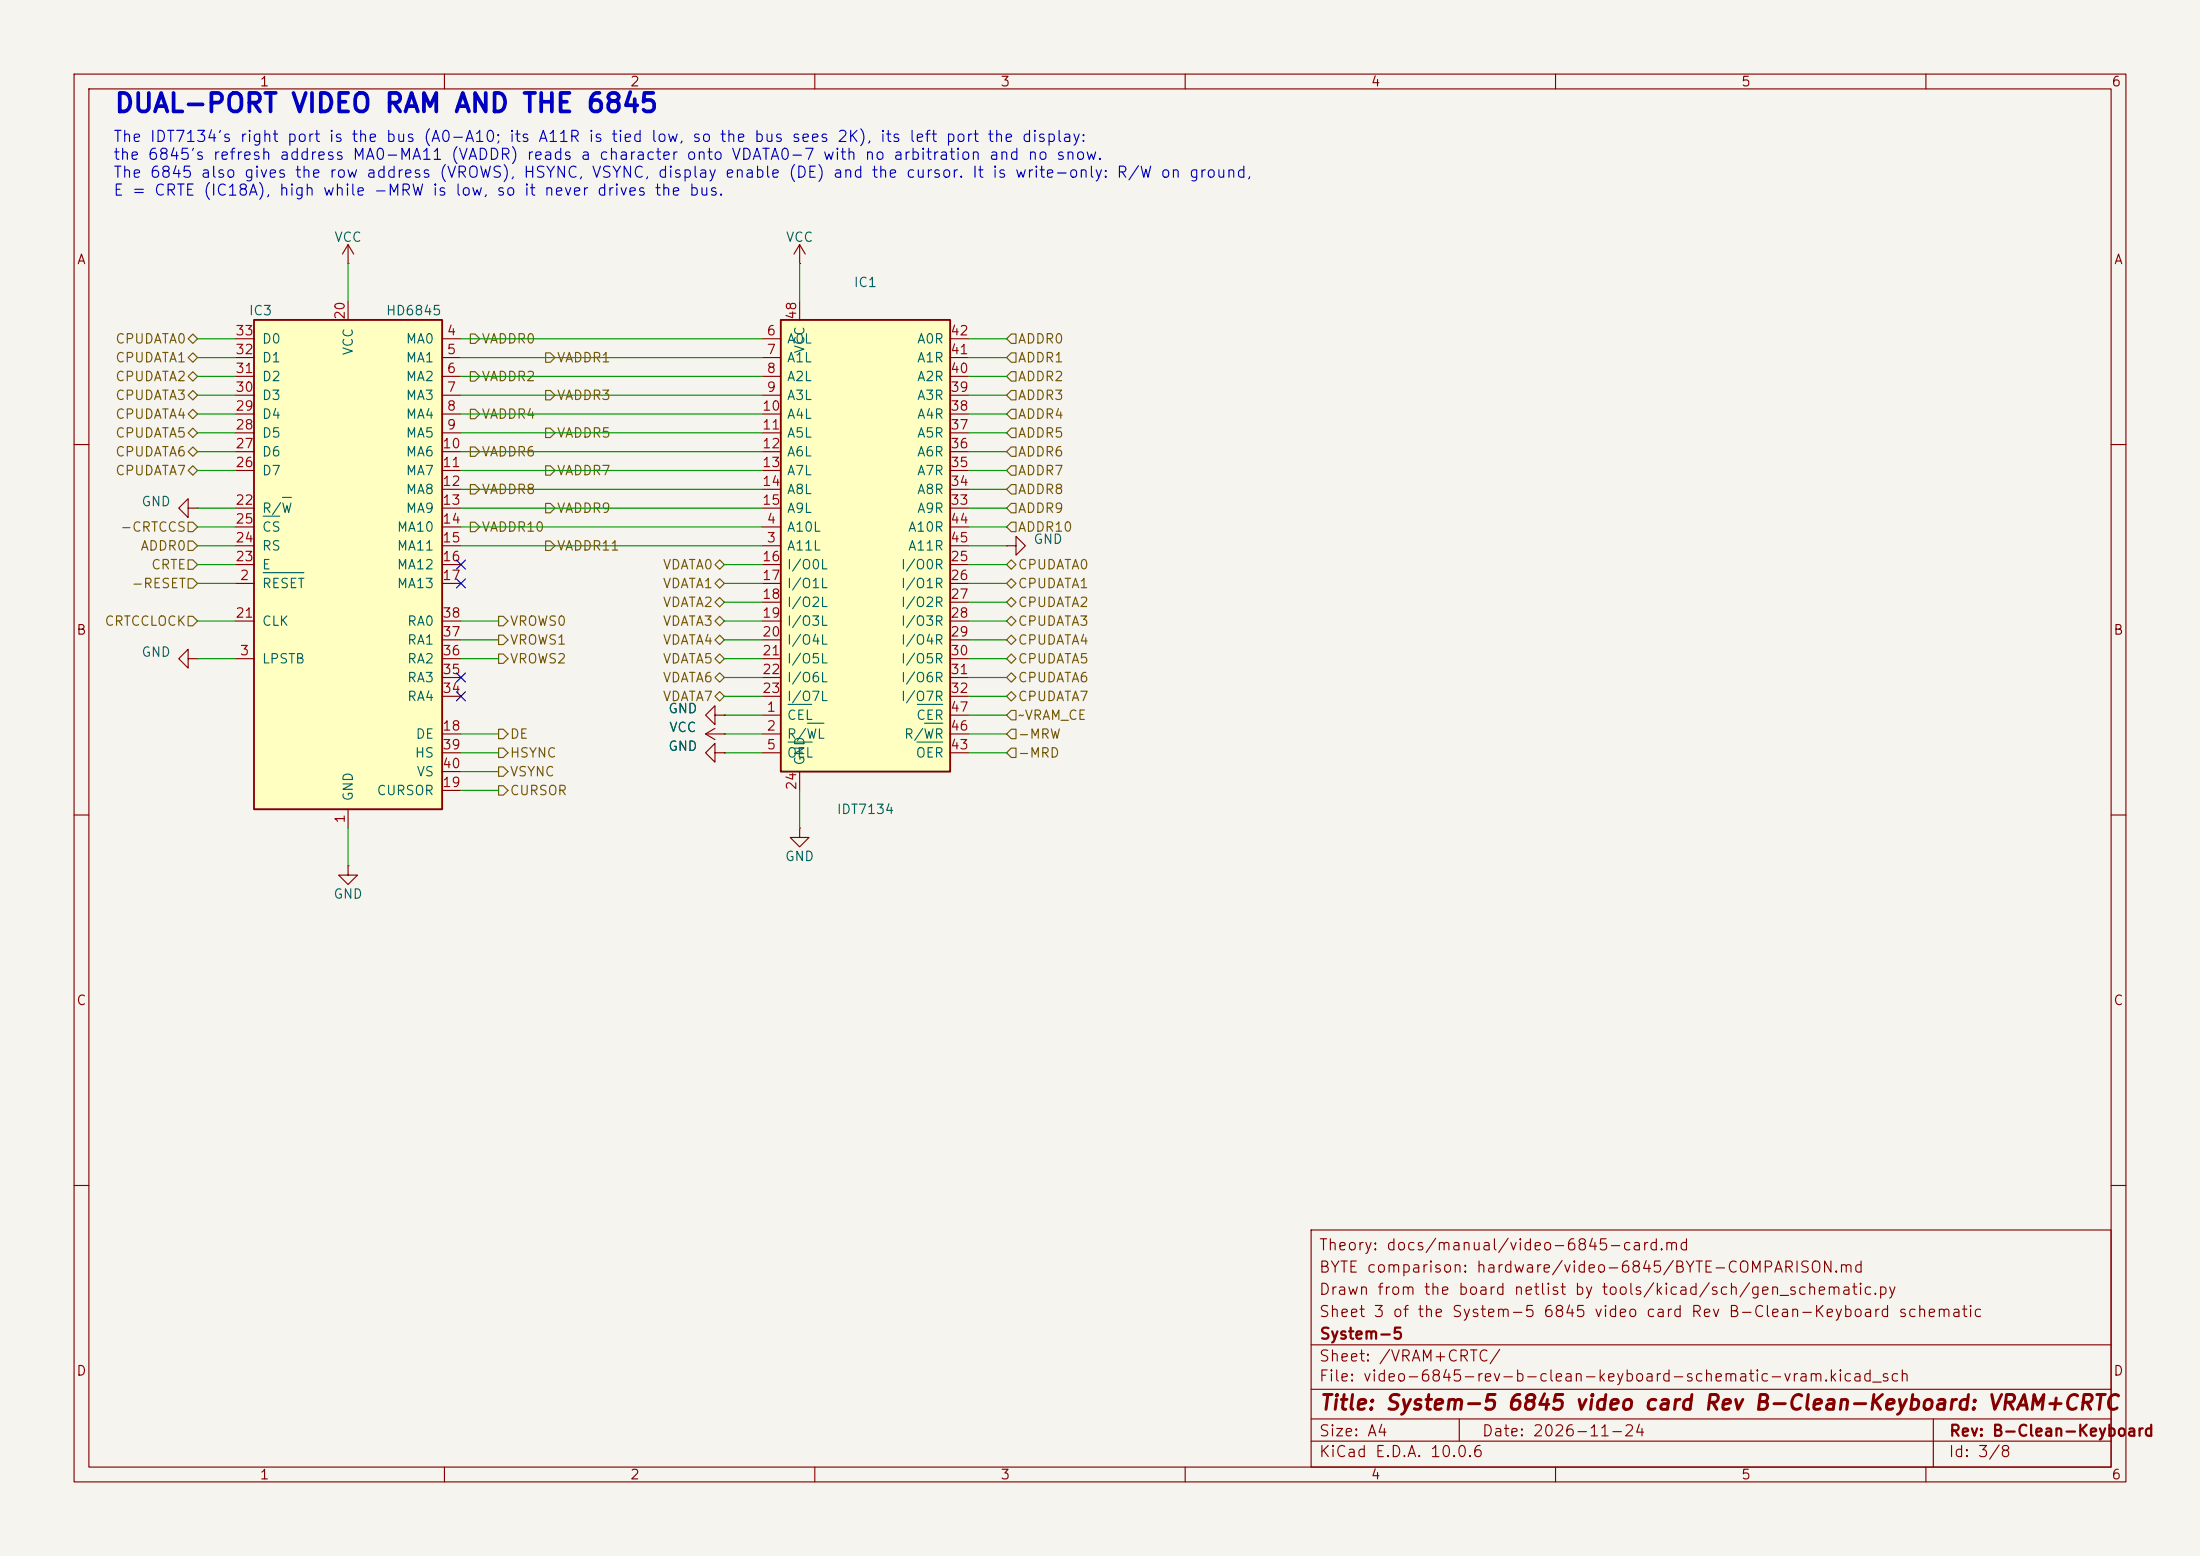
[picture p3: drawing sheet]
<svg xmlns="http://www.w3.org/2000/svg" width="297mm" height="210mm" viewBox="0 0 297 210" stroke-linecap="round" stroke-linejoin="round" font-family="sans-serif">
<path d="M0 0h297v210h-297z" fill="#f5f4ef" stroke="#f5f4ef" stroke-width=".14"/>
<g fill="none" stroke="#840000" stroke-width=".15">
<path d="M10 10h277v190h-277zM12 12h273v186h-273zM60 10v2M110 10v2M160 10v2M210 10v2M260 10v2M10 60h2M285 60h2M10 110h2M285 110h2M10 160h2"/>
<path d="M177 166h108v32h-108zM285 160h2M60 198v2M110 198v2M160 198v2M177 194.5h108M177 191.5h108M177 187.5h108M177 181.5h108M197 191.5v3M210 198v2M260 198v2"/>
<path d="M261 191.5v6.5"/>
</g>
<path d="M105.4 43.2h22.9v60.9h-22.9z" fill="#ffffc2"/>
<path d="M105.4 43.2h22.9v60.9h-22.9z" fill="none" stroke="#840000" stroke-width=".25"/>
<g fill="none" stroke="#840000" stroke-width=".15">
<path d="M107.9 35.6h.1M107.9 33v2.6M107.9 33l-.7 1.3M107.9 33l.8 1.3M102.9 45.7h2.5M102.9 48.3h2.5M102.9 50.8h2.5M102.9 53.3h2.5M102.9 55.9h2.5M102.9 58.4h2.5M107.9 40.6v2.6M128.3 45.7h2.5"/>
<path d="M128.3 48.3h2.5M128.3 50.8h2.5M128.3 53.3h2.5M128.3 55.9h2.5M128.3 58.4h2.5M102.9 73.7h2.5M102.9 71.1h2.5M102.9 61h2.5M102.9 63.5h2.5M102.9 66h2.5M102.9 68.6h2.5M102.9 76.2h2.5"/>
<path d="M102.9 78.7h2.5M128.3 73.7h2.5M128.3 71.1h2.5M128.3 61h2.5M128.3 63.5h2.5M128.3 66h2.5M128.3 68.6h2.5M128.3 76.2h2.5M128.3 78.7h2.5M102.9 96.5h2.5M102.9 99.1h2.5M102.9 81.3h2.5"/>
<path d="M102.9 83.8h2.5M102.9 86.4h2.5M102.9 88.9h2.5M102.9 91.4h2.5M102.9 94h2.5M128.3 96.5h2.5M128.3 99.1h2.5M128.3 81.3h2.5M128.3 83.8h2.5M128.3 86.4h2.5M128.3 88.9h2.5M128.3 91.4h2.5"/>
<path d="M128.3 94h2.5M102.9 101.6h2.5M107.9 104.1v2.6M128.3 101.6h2.5"/>
</g>
<path d="M106.4 95.1h3.2M109 97.6h2.2M123.8 95.1h3.5M124.8 97.6h2.5M106.4 100.2h3.3M123.8 100.2h3.5" fill="none" stroke="#006464" stroke-width=".15"/>
<path d="M34.3 43.2h25.4v66h-25.4z" fill="#ffffc2"/>
<path d="M34.3 43.2h25.4v66h-25.4z" fill="none" stroke="#840000" stroke-width=".25"/>
<g fill="none" stroke="#840000" stroke-width=".15">
<path d="M47 35.6h.1M47 33v2.6M47 33l-.8 1.3M47 33l.8 1.3M31.7 45.7h2.6M31.7 48.3h2.6M31.7 50.8h2.6M31.7 53.3h2.6M31.7 55.9h2.6M31.7 58.4h2.6M47 40.6v2.6M59.7 45.7h2.5"/>
<path d="M59.7 48.3h2.5M59.7 50.8h2.5M59.7 53.3h2.5M59.7 55.9h2.5M59.7 58.4h2.5M25.4 68.6v-1.3l-1.3 1.3 1.3 1.3v-1.3h1.3M26.7 68.6h.1M31.7 78.7h2.6M31.7 61h2.6M31.7 63.5h2.6M31.7 68.6h2.6M31.7 71.1h2.6"/>
<path d="M31.7 73.7h2.6M31.7 76.2h2.6M59.7 78.7h2.5M59.7 61h2.5M59.7 63.5h2.5M59.7 66h2.5M59.7 68.6h2.5M59.7 71.1h2.5M59.7 73.7h2.5M59.7 76.2h2.5M135.9 73.7h1.3v-1.3l1.2 1.3-1.2 1.2v-1.2M135.9 73.7h.1"/>
<path d="M25.4 88.9v-1.3l-1.3 1.3 1.3 1.3v-1.3h1.3M26.7 88.9h.1M31.7 88.9h2.6M31.7 83.8h2.6M59.7 88.9h2.5M59.7 99.1h2.5M59.7 83.8h2.5M59.7 94h2.5M59.7 91.4h2.5M59.7 86.4h2.5M95.2 99.1h2.6M95.2 99.1l1.3 .7"/>
<path d="M96.5 96.5v-1.2l-1.3 1.2 1.3 1.3v-1.3h1.3M96.5 98.3l-1.3 .8M97.8 96.5h.1M97.8 99.1h.1M47 116.8v1.3h1.3l-1.3 1.3-1.3-1.3h1.3M47 116.8h.1M47 109.2v2.6M59.7 106.7h2.5M59.7 101.6h2.5M59.7 104.1h2.5M96.5 101.6v-1.3l-1.3 1.3 1.3 1.3v-1.3h1.3M97.8 101.6h.1"/>
<path d="M107.9 111.8v1.2h1.3l-1.3 1.3-1.2-1.3h1.2M107.9 111.8h.1"/>
</g>
<path d="M35.5 77.3h5.5M35.5 69.7h2.3M38.1 67.1h1.2" fill="none" stroke="#006464" stroke-width=".15"/>
<g fill="none" stroke="#725600" stroke-width=".15">
<path d="M25.4 53.3l.6-.6 .7 .6-.7 .7zM25.4 55.9l.6-.7 .7 .7-.7 .6zM25.4 58.4l.6-.6 .7 .6-.7 .7zM25.4 45.7l.6-.6 .7 .6-.7 .7zM25.4 48.3l.6-.7 .7 .7-.7 .6zM25.4 50.8l.6-.6 .7 .6-.7 .6zM63.5 55.2h.6l.7 .7-.7 .6h-.6zM63.5 50.2h.6l.7 .6-.7 .6h-.6zM63.5 45.1h.6l.7 .6-.7 .7h-.6zM73.7 52.7h.6l.6 .6-.6 .7h-.6zM73.7 47.6h.6l.6 .7-.6 .6h-.6zM73.7 57.8h.6l.6 .6-.6 .7h-.6z"/>
<path d="M136.5 57.8h.7v1.3h-.7l-.6-.7zM136.5 55.2h.7v1.3h-.7l-.6-.6zM136.5 52.7h.7v1.3h-.7l-.6-.7zM136.5 50.2h.7v1.2h-.7l-.6-.6zM136.5 47.6h.7v1.3h-.7l-.6-.6zM136.5 45.1h.7v1.3h-.7l-.6-.7zM25.4 61l.6-.7 .7 .7-.7 .6zM25.4 70.5h.6l.7 .6-.7 .7h-.6zM25.4 73h.6l.7 .7-.7 .6h-.6zM25.4 75.6h.6l.7 .6-.7 .6h-.6zM25.4 78.1h.6l.7 .6-.7 .7h-.6zM26 62.9l.7 .6-.7 .6-.6-.6z"/>
<path d="M63.5 60.3h.6l.7 .7-.7 .6h-.6zM63.5 70.5h.6l.7 .6-.7 .7h-.6zM63.5 65.4h.6l.7 .6-.7 .7h-.6zM73.7 73h.6l.6 .7-.6 .6h-.6zM73.7 67.9h.6l.6 .7-.6 .6h-.6zM73.7 62.9h.6l.6 .6-.6 .6h-.6zM96.5 76.2l.7-.6 .6 .6-.6 .6zM96.5 78.7l.7-.6 .6 .6-.6 .7zM135.9 76.2l.6-.6 .7 .6-.7 .6zM135.9 78.7l.6-.6 .7 .6-.7 .7zM136.5 67.9h.7v1.3h-.7l-.6-.6zM136.5 65.4h.7v1.3h-.7l-.6-.7z"/>
<path d="M136.5 62.9h.7v1.2h-.7l-.6-.6zM136.5 60.3h.7v1.3h-.7l-.6-.6zM136.5 70.5h.7v1.3h-.7l-.6-.7zM25.4 83.2h.6l.7 .6-.7 .7h-.6zM67.3 88.3h.6l.7 .6-.7 .6h-.6zM67.3 98.4h.6l.7 .7-.7 .6h-.6zM67.3 83.2h.6l.7 .6-.7 .7h-.6zM67.3 85.7h.6l.7 .7-.7 .6h-.6zM96.5 83.8l.7-.6 .6 .6-.6 .7zM96.5 86.4l.7-.7 .6 .7-.6 .6zM96.5 88.9l.7-.6 .6 .6-.6 .6zM96.5 81.3l.7-.7 .6 .7-.6 .6z"/>
<path d="M96.5 94l.7-.7 .6 .7-.6 .6zM97.2 90.8l.6 .6-.6 .7-.7-.7zM135.9 86.4l.6-.7 .7 .7-.7 .6zM135.9 83.8l.6-.6 .7 .6-.7 .7zM135.9 94l.6-.7 .7 .7-.7 .6zM135.9 91.4l.6-.6 .7 .6-.7 .7zM135.9 81.3l.6-.7 .7 .7-.7 .6zM136.5 95.9h.7v1.3h-.7l-.6-.7zM136.5 98.4h.7v1.3h-.7l-.6-.6zM136.5 88.3l.7 .6-.7 .6-.6-.6zM67.3 106h.6l.7 .7-.7 .6h-.6zM67.3 103.5h.6l.7 .6-.7 .7h-.6z"/>
<path d="M67.3 101h.6l.7 .6-.7 .6h-.6zM136.5 101h.7v1.2h-.7l-.6-.6z"/>
</g>
<g fill="none" stroke="#009600" stroke-width=".15">
<path d="M47 35.6v5M107.9 35.6v5M26.7 45.7h5M26.7 48.3h5M26.7 50.8h5M26.7 53.3h5M26.7 55.9h5M26.7 58.4h5M62.2 45.7h40.7M62.2 48.3h40.7M62.2 50.8h40.7M62.2 53.3h40.7"/>
<path d="M62.2 55.9h40.7M62.2 58.4h40.7M130.8 45.7h5.1M130.8 48.3h5.1M130.8 50.8h5.1M130.8 53.3h5.1M130.8 55.9h5.1M130.8 58.4h5.1M26.7 71.1h5M26.7 78.7h5M26.7 76.2h5M26.7 73.7h5"/>
<path d="M26.7 61h5M26.7 63.5h5M26.7 68.6h5M62.2 71.1h40.7M62.2 73.7h40.7M62.2 61h40.7M62.2 63.5h40.7M62.2 66h40.7M62.2 68.6h40.7M97.8 78.7h5.1M97.8 76.2h5.1M130.8 71.1h5.1"/>
<path d="M130.8 78.7h5.1M130.8 76.2h5.1M130.8 73.7h5.1M130.8 61h5.1M130.8 63.5h5.1M130.8 66h5.1M130.8 68.6h5.1M26.7 83.8h5M26.7 88.9h5M62.2 83.8h5.1M62.2 86.4h5.1M62.2 88.9h5.1"/>
<path d="M62.2 99.1h5.1M97.8 91.4h5.1M97.8 83.8h5.1M97.8 86.4h5.1M97.8 88.9h5.1M97.8 94h5.1M97.8 96.5h5.1M97.8 81.3h5.1M97.8 99.1h5.1M130.8 91.4h5.1M130.8 83.8h5.1M130.8 86.4h5.1"/>
<path d="M130.8 88.9h5.1M130.8 94h5.1M130.8 96.5h5.1M130.8 81.3h5.1M130.8 99.1h5.1M47 111.8v5M62.2 101.6h5.1M62.2 104.1h5.1M62.2 106.7h5.1M97.8 101.6h5.1M107.9 106.7v5.1M130.8 101.6h5.1"/>
</g>
<path d="M61.6 75.6l1.2 1.2M61.6 78.1l1.2 1.2M62.8 75.6l-1.2 1.2M62.8 78.1l-1.2 1.2M61.6 90.8l1.2 1.2M61.6 93.4l1.2 1.2M62.8 90.8l-1.2 1.2M62.8 93.4l-1.2 1.2" fill="none" stroke="#000084" stroke-width=".15"/>
<text font-size="2.5" fill="#0000c2" x="15.3" y="15.8">DUAL-PORT VIDEO RAM AND THE 6845</text>
<text font-size="2" fill="#840000" x="178" y="190.8">Title: System-5 6845 video card Rev B-Clean-Keyboard: VRAM+CRTC</text>
<g font-size="1.5" fill="#0000c2">
<text x="15.2" y="19.5">The IDT7134's right port is the bus (A0-A10; its A11R is tied low, so the bus sees 2K), its left port the display:</text>
<text x="15.2" y="22">the 6845's refresh address MA0-MA11 (VADDR) reads a character onto VDATA0-7 with no arbitration and no snow.</text>
<text x="15.2" y="24.4">The 6845 also gives the row address (VROWS), HSYNC, VSYNC, display enable (DE) and the cursor. It is write-only: R/W on ground,</text>
<text x="15.2" y="26.8">E = CRTE (IC18A), high while -MRW is low, so it never drives the bus.</text>
</g>
<g font-size="1.5" fill="#840000">
<text x="178" y="172.1">BYTE comparison: hardware/video-6845/BYTE-COMPARISON.md</text>
<text x="178" y="169.1">Theory: docs/manual/video-6845-card.md</text>
<text x="178" y="178.1">Sheet 3 of the System-5 6845 video card Rev B-Clean-Keyboard schematic</text>
<text x="178" y="175.1">Drawn from the board netlist by tools/kicad/sch/gen_schematic.py</text>
<text x="178" y="184.1">Sheet: /VRAM+CRTC/</text>
<text x="178" y="181.1">System-5</text>
<text x="178" y="186.8">File: video-6845-rev-b-clean-keyboard-schematic-vram.kicad_sch</text>
<text x="178" y="197">KiCad E.D.A. 10.0.6</text>
<text x="178" y="194.2">Size: A4</text>
<text x="200" y="194.2">Date: 2026-11-24</text>
<text x="263" y="197">Id: 3/8</text>
<text x="263" y="194.2">Rev: B-Clean-Keyboard</text>
</g>
<g font-size="1.3" fill="#840000">
<text x="35" y="12">1</text>
<text x="85" y="12">2</text>
<text x="135" y="12">3</text>
<text x="185" y="12">4</text>
<text x="235" y="12">5</text>
<text x="285" y="12">6</text>
<text x="10.3" y="36">A</text>
<text x="285.3" y="36">A</text>
<text x="10.2" y="86">B</text>
<text x="285.2" y="86">B</text>
<text x="10.2" y="136">C</text>
<text x="285.2" y="136">C</text>
<text x="10.2" y="186">D</text>
<text x="285.2" y="186">D</text>
<text x="35" y="200">1</text>
<text x="85" y="200">2</text>
<text x="135" y="200">3</text>
<text x="185" y="200">4</text>
<text x="235" y="200">5</text>
<text x="285" y="200">6</text>
</g>
<g font-size="1.3" fill="#006464">
<text x="45" y="33">VCC</text>
<text x="106" y="33">VCC</text>
<text x="115.2" y="39.1">IC1</text>
<text x="33.5" y="42.9">IC3</text>
<text x="35.3" y="46.7">D0</text>
<text x="52" y="42.9">HD6845</text>
<text x="54.7" y="46.7">MA0</text>
<text x="106.1" y="46.7">A0L</text>
<text x="108.9" y="47.8" transform="rotate(-90 108.9 47.8)">VCC</text>
<text x="123.7" y="46.7">A0R</text>
<text x="35.3" y="51.8">D2</text>
<text x="35.3" y="49.2">D1</text>
<text x="48" y="48.1" transform="rotate(-90 48 48.1)">VCC</text>
<text x="54.7" y="49.2">MA1</text>
<text x="54.7" y="51.8">MA2</text>
<text x="106.1" y="49.2">A1L</text>
<text x="106.1" y="51.8">A2L</text>
<text x="123.7" y="51.8">A2R</text>
<text x="123.7" y="49.2">A1R</text>
<text x="35.3" y="59.4">D5</text>
<text x="35.3" y="56.8">D4</text>
<text x="35.3" y="54.3">D3</text>
<text x="54.7" y="54.3">MA3</text>
<text x="54.7" y="56.8">MA4</text>
<text x="54.7" y="59.4">MA5</text>
<text x="106.1" y="54.3">A3L</text>
<text x="106.1" y="56.8">A4L</text>
<text x="106.1" y="59.4">A5L</text>
<text x="123.7" y="59.4">A5R</text>
<text x="123.7" y="56.8">A4R</text>
<text x="123.7" y="54.3">A3R</text>
<text x="35.3" y="64.5">D7</text>
<text x="35.3" y="61.9">D6</text>
<text x="54.7" y="61.9">MA6</text>
<text x="54.7" y="64.5">MA7</text>
<text x="106.1" y="61.9">A6L</text>
<text x="106.1" y="64.5">A7L</text>
<text x="123.7" y="64.5">A7R</text>
<text x="123.7" y="61.9">A6R</text>
<text x="19" y="68.6">GND</text>
<text x="35.3" y="69.5">R/W</text>
<text x="54.7" y="67">MA8</text>
<text x="54.7" y="69.5">MA9</text>
<text x="106.1" y="67">A8L</text>
<text x="106.1" y="69.5">A9L</text>
<text x="123.7" y="69.5">A9R</text>
<text x="123.7" y="67">A8R</text>
<text x="35.3" y="77.2">E</text>
<text x="35.3" y="74.6">RS</text>
<text x="35.3" y="72.1">CS</text>
<text x="53.5" y="72.1">MA10</text>
<text x="53.5" y="74.6">MA11</text>
<text x="53.5" y="77.2">MA12</text>
<text x="106.1" y="74.6">A11L</text>
<text x="106.1" y="72.1">A10L</text>
<text x="106.1" y="77.2">I/O0L</text>
<text x="121.5" y="77.2">I/O0R</text>
<text x="122.5" y="72.1">A10R</text>
<text x="122.5" y="74.6">A11R</text>
<text x="139.4" y="73.7">GND</text>
<text x="35.3" y="79.7">RESET</text>
<text x="53.5" y="79.7">MA13</text>
<text x="106.1" y="79.7">I/O1L</text>
<text x="106.1" y="82.2">I/O2L</text>
<text x="121.5" y="79.7">I/O1R</text>
<text x="121.5" y="82.2">I/O2R</text>
<text x="19" y="89">GND</text>
<text x="35.3" y="89.9">LPSTB</text>
<text x="35.3" y="84.8">CLK</text>
<text x="54.9" y="89.9">RA2</text>
<text x="54.9" y="87.3">RA1</text>
<text x="54.9" y="84.8">RA0</text>
<text x="106.1" y="84.8">I/O3L</text>
<text x="106.1" y="87.3">I/O4L</text>
<text x="106.1" y="89.9">I/O5L</text>
<text x="121.5" y="84.8">I/O3R</text>
<text x="121.5" y="87.3">I/O4R</text>
<text x="121.5" y="89.9">I/O5R</text>
<text x="54.9" y="94.9">RA4</text>
<text x="54.9" y="92.4">RA3</text>
<text x="106.1" y="92.4">I/O6L</text>
<text x="106.1" y="94.9">I/O7L</text>
<text x="121.5" y="92.4">I/O6R</text>
<text x="121.5" y="94.9">I/O7R</text>
<text x="56" y="100">DE</text>
<text x="90.1" y="101.7">GND</text>
<text x="90.1" y="96.6">GND</text>
<text x="90.2" y="99.1">VCC</text>
<text x="106.1" y="97.5">CEL</text>
<text x="106.1" y="100">R/WL</text>
<text x="122" y="100">R/WR</text>
<text x="123.6" y="97.5">CER</text>
<text x="50.8" y="107.6">CURSOR</text>
<text x="55.9" y="102.6">HS</text>
<text x="56.1" y="105.1">VS</text>
<text x="106.1" y="102.6">OEL</text>
<text x="108.9" y="103.4" transform="rotate(-90 108.9 103.4)">GND</text>
<text x="123.5" y="102.6">OER</text>
<text x="48" y="108.2" transform="rotate(-90 48 108.2)">GND</text>
<text x="112.9" y="110.2">IDT7134</text>
<text x="105.9" y="116.5">GND</text>
<text x="44.9" y="121.6">GND</text>
</g>
<g font-size="1.3" fill="#725600">
<text x="15.5" y="46.7">CPUDATA0</text>
<text x="64.9" y="46.7">VADDR0</text>
<text x="137.3" y="46.7">ADDR0</text>
<text x="15.5" y="49.2">CPUDATA1</text>
<text x="15.5" y="51.8">CPUDATA2</text>
<text x="64.9" y="51.8">VADDR2</text>
<text x="75.1" y="49.2">VADDR1</text>
<text x="137.3" y="51.8">ADDR2</text>
<text x="137.3" y="49.2">ADDR1</text>
<text x="15.5" y="54.3">CPUDATA3</text>
<text x="15.5" y="56.8">CPUDATA4</text>
<text x="15.5" y="59.4">CPUDATA5</text>
<text x="64.9" y="56.8">VADDR4</text>
<text x="75.1" y="54.3">VADDR3</text>
<text x="75.1" y="59.4">VADDR5</text>
<text x="137.3" y="59.4">ADDR5</text>
<text x="137.3" y="56.8">ADDR4</text>
<text x="137.3" y="54.3">ADDR3</text>
<text x="15.5" y="64.5">CPUDATA7</text>
<text x="15.5" y="61.9">CPUDATA6</text>
<text x="64.9" y="61.9">VADDR6</text>
<text x="75.1" y="64.5">VADDR7</text>
<text x="137.3" y="64.5">ADDR7</text>
<text x="137.3" y="61.9">ADDR6</text>
<text x="64.9" y="67">VADDR8</text>
<text x="75.1" y="69.5">VADDR9</text>
<text x="137.3" y="69.5">ADDR9</text>
<text x="137.3" y="67">ADDR8</text>
<text x="16.2" y="72.1">-CRTCCS</text>
<text x="18.9" y="74.6">ADDR0</text>
<text x="20.3" y="77.2">CRTE</text>
<text x="64.9" y="72.1">VADDR10</text>
<text x="75.1" y="74.6">VADDR11</text>
<text x="89.4" y="77.2">VDATA0</text>
<text x="137.3" y="77.2">CPUDATA0</text>
<text x="137.3" y="72.1">ADDR10</text>
<text x="17.7" y="79.7">-RESET</text>
<text x="89.4" y="79.7">VDATA1</text>
<text x="89.4" y="82.2">VDATA2</text>
<text x="137.3" y="79.7">CPUDATA1</text>
<text x="137.3" y="82.2">CPUDATA2</text>
<text x="14" y="84.8">CRTCCLOCK</text>
<text x="68.7" y="89.9">VROWS2</text>
<text x="68.7" y="84.8">VROWS0</text>
<text x="68.7" y="87.3">VROWS1</text>
<text x="89.4" y="84.8">VDATA3</text>
<text x="89.4" y="87.3">VDATA4</text>
<text x="89.4" y="89.9">VDATA5</text>
<text x="137.3" y="87.3">CPUDATA4</text>
<text x="137.3" y="84.8">CPUDATA3</text>
<text x="137.3" y="89.9">CPUDATA5</text>
<text x="89.4" y="92.4">VDATA6</text>
<text x="89.4" y="94.9">VDATA7</text>
<text x="137.3" y="94.9">CPUDATA7</text>
<text x="137.3" y="92.4">CPUDATA6</text>
<text x="68.7" y="100">DE</text>
<text x="137.3" y="97.5">~VRAM_CE</text>
<text x="137.3" y="100">-MRW</text>
<text x="68.7" y="107.6">CURSOR</text>
<text x="68.7" y="105.1">VSYNC</text>
<text x="68.7" y="102.6">HSYNC</text>
<text x="137.3" y="102.6">-MRD</text>
</g>
<g font-size="1.3" fill="#a90000">
<text x="31.7" y="45.6">33</text>
<text x="46.9" y="43.2" transform="rotate(-90 46.9 43.2)">20</text>
<text x="60.2" y="45.6">4</text>
<text x="103.4" y="45.6">6</text>
<text x="107.8" y="43.2" transform="rotate(-90 107.8 43.2)">48</text>
<text x="128.2" y="45.6">42</text>
<text x="31.7" y="53.2">30</text>
<text x="31.7" y="50.7">31</text>
<text x="31.7" y="48.1">32</text>
<text x="60.2" y="48.1">5</text>
<text x="60.2" y="50.7">6</text>
<text x="60.2" y="53.2">7</text>
<text x="103.4" y="48.1">7</text>
<text x="103.4" y="50.7">8</text>
<text x="103.4" y="53.2">9</text>
<text x="128.2" y="53.2">39</text>
<text x="128.2" y="50.7">40</text>
<text x="128.2" y="48.1">41</text>
<text x="31.7" y="58.3">28</text>
<text x="31.7" y="55.7">29</text>
<text x="60.2" y="55.7">8</text>
<text x="60.2" y="58.3">9</text>
<text x="102.8" y="55.7">10</text>
<text x="102.8" y="58.3">11</text>
<text x="128.2" y="58.3">37</text>
<text x="128.2" y="55.7">38</text>
<text x="31.7" y="63.4">26</text>
<text x="31.7" y="60.8">27</text>
<text x="59.6" y="60.8">10</text>
<text x="59.6" y="63.4">11</text>
<text x="59.6" y="65.9">12</text>
<text x="102.8" y="60.8">12</text>
<text x="102.8" y="63.4">13</text>
<text x="102.8" y="65.9">14</text>
<text x="128.2" y="65.9">34</text>
<text x="128.2" y="63.4">35</text>
<text x="128.2" y="60.8">36</text>
<text x="31.7" y="68.4">22</text>
<text x="31.7" y="71">25</text>
<text x="59.6" y="68.4">13</text>
<text x="59.6" y="71">14</text>
<text x="102.8" y="68.4">15</text>
<text x="103.4" y="71">4</text>
<text x="128.2" y="68.4">33</text>
<text x="128.2" y="71">44</text>
<text x="31.7" y="76.1">23</text>
<text x="31.7" y="73.5">24</text>
<text x="59.6" y="73.5">15</text>
<text x="59.6" y="76.1">16</text>
<text x="102.8" y="76.1">16</text>
<text x="103.4" y="73.5">3</text>
<text x="128.2" y="76.1">25</text>
<text x="128.2" y="73.5">45</text>
<text x="31.7" y="83.7">21</text>
<text x="32.3" y="78.6">2</text>
<text x="59.6" y="78.6">17</text>
<text x="59.6" y="83.7">38</text>
<text x="102.8" y="78.6">17</text>
<text x="102.8" y="81.1">18</text>
<text x="102.8" y="83.7">19</text>
<text x="128.2" y="78.6">26</text>
<text x="128.2" y="81.1">27</text>
<text x="128.2" y="83.7">28</text>
<text x="32.3" y="88.8">3</text>
<text x="59.6" y="88.8">36</text>
<text x="59.6" y="86.2">37</text>
<text x="102.8" y="86.2">20</text>
<text x="102.8" y="88.8">21</text>
<text x="128.2" y="86.2">29</text>
<text x="128.2" y="88.8">30</text>
<text x="59.6" y="93.8">34</text>
<text x="59.6" y="91.3">35</text>
<text x="102.8" y="91.3">22</text>
<text x="102.8" y="93.8">23</text>
<text x="128.2" y="91.3">31</text>
<text x="128.2" y="93.8">32</text>
<text x="59.6" y="98.9">18</text>
<text x="59.6" y="101.5">39</text>
<text x="103.4" y="96.4">1</text>
<text x="103.4" y="98.9">2</text>
<text x="103.4" y="101.5">5</text>
<text x="128.2" y="101.5">43</text>
<text x="128.2" y="98.9">46</text>
<text x="128.2" y="96.4">47</text>
<text x="59.6" y="106.5">19</text>
<text x="59.6" y="104">40</text>
<text x="107.8" y="106.7" transform="rotate(-90 107.8 106.7)">24</text>
<text x="46.9" y="111.2" transform="rotate(-90 46.9 111.2)">1</text>
</g>
</svg>
